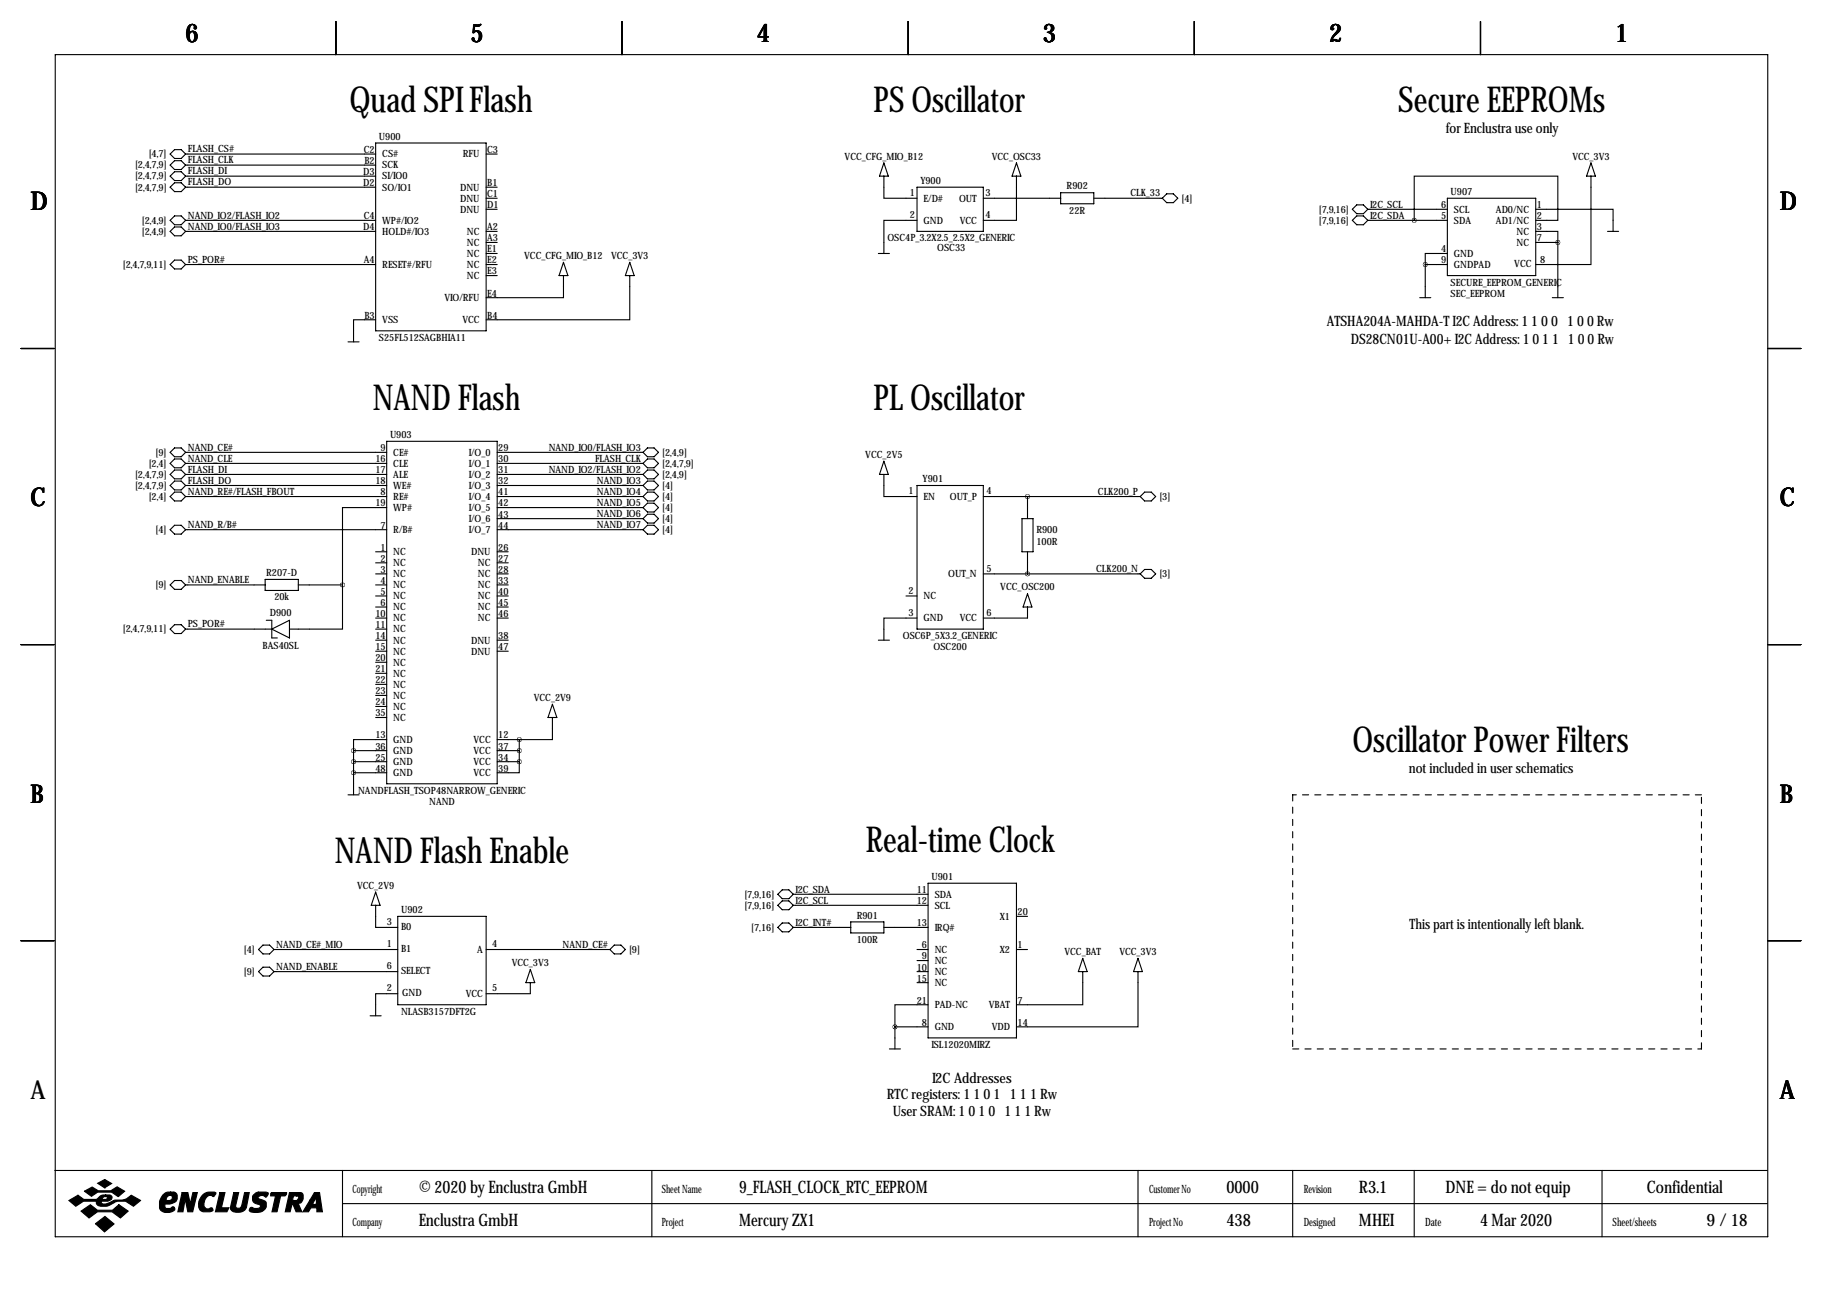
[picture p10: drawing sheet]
<svg xmlns="http://www.w3.org/2000/svg" width="419mm" height="297mm" viewBox="0 0 419 297" stroke-linecap="round" stroke-linejoin="round" font-family="sans-serif">
<g fill="none" stroke="#000" stroke-width=".25">
<path d="M12.7 12.6h393.7v271.7h-393.7zM77.2 4.9v7.7M143 4.9v7.7M208.8 4.9v7.7M274.6 4.9v7.7M340.4 4.9v7.7M39.1 38l1-1.1h1.6l1 1.1-1 1h-1.6zM39.1 35.4l1-1h1.6l1 1-1 1h-1.6zM42.7 38h43.7M42.7 35.4h43.7M86.4 32.9h25.4v43.2h-25.4zM111.8 35.4h2.5"/>
<path d="M203.2 37.5l1 3h-2zM233.7 37.5l1 3h-2zM365.8 37.5l1 3h-2.1zM39.1 53.2l1-1h1.6l1 1-1 1h-1.6zM39.1 50.7l1-1.1h1.6l1 1.1-1 1h-1.6zM39.1 43l1-1h1.6l1 1-1 1.1h-1.6zM39.1 40.5l1-1h1.6l1 1-1 1h-1.6zM42.7 53.2h43.7M42.7 43h43.7M42.7 50.7h43.7M42.7 40.5h43.7M111.8 45.6h2.5"/>
<path d="M111.8 53.2h2.5M111.8 43h2.5M111.8 48.1h2.5M111.8 58.3h2.5M111.8 55.7h2.5M201.9 58.3h2.6M203.2 40.5v5.1h7.6M210.8 50.7h-7.6v7.6M210.8 43h15.3v10.2h-15.3zM226.1 45.6h17.7M233.7 40.5v10.2h-7.6M243.8 44.3h7.7v2.5h-7.7z"/>
<path d="M251.5 45.6h15.7M268.2 44.6h1.5l1.1 1-1.1 1h-1.5l-1-1zM311.9 49.6h1.5l1.1 1.1-1.1 1h-1.5l-1-1zM311.9 47.1h1.5l1.1 1-1.1 1h-1.5l-1-1zM314.5 50.7h18.2M314.5 48.1h18.2M325.1 50.7v-10.2h33v10.2h-5M332.7 58.3h-5v2.5M332.7 45.6h20.4v17.8h-20.4zM353.1 48.1h17.7v5.1M353.1 53.2h5v2.5M353.1 55.7h5"/>
<path d="M358.1 55.7v12.7M365.8 40.5v20.3h-12.7M369.6 53.2h2.5M39.1 60.8l1-1h1.6l1 1-1 1h-1.6zM42.7 60.8h43.7M80 78.6h2.5M86.4 73.5h-5.1v5.1M111.8 63.4h2.5M111.8 60.8h2.5M129.5 63.4v5h-17.7M129.5 60.3l1.1 3.1h-2.1zM144.8 63.4v10.1h-33"/>
<path d="M144.8 60.3l1 3.1h-2zM326.4 68.4h2.5M327.7 60.8h5M327.7 60.8v7.6M356.9 68.4h2.5M4.8 80.1h7.6M406.4 80.1h7.6M39.1 106.5l1-1h1.6l1 1-1 1.1h-1.6zM39.1 109.1l1-1h1.6l1 1-1 1h-1.6zM39.1 111.6l1-1h1.6l1 1-1 1h-1.6zM39.1 114.2l1-1.1h1.6l1 1.1-1 1h-1.6zM40.1 103h1.6l1 1-1 1h-1.6l-1-1z"/>
<path d="M42.7 111.6h46.2M42.7 114.2h46.2M42.7 104h46.2M42.7 106.5h46.2M42.7 109.1h46.2M88.9 116.7h-10.2v17.8M88.9 101.5h25.4v78.7h-25.4zM114.3 119.2h33.5M114.3 111.6h33.5M114.3 114.2h33.5M114.3 104h33.5M114.3 106.5h33.5"/>
<path d="M114.3 109.1h33.5M114.3 116.7h33.5M147.8 106.5l1-1h1.6l1 1-1 1.1h-1.6zM147.8 109.1l1-1h1.6l1 1-1 1h-1.6zM147.8 111.6l1-1h1.6l1 1-1 1h-1.6zM147.8 114.2l1-1.1h1.6l1 1.1-1 1h-1.6zM148.8 103h1.6l1 1-1 1h-1.6l-1-1zM148.8 115.7h1.6l1 1-1 1h-1.6l-1-1zM148.8 118.2h1.6l1 1-1 1.1h-1.6l-1-1.1zM203.2 109.1v5.1h7.6M203.2 106l1 3.1h-2zM210.8 111.6h15.3v33h-15.3z"/>
<path d="M226.1 114.2h36M234.9 119.2h2.6v7.7h-2.6zM236.2 114.2v5M262.1 114.2l1-1.1h1.6l1 1.1-1 1h-1.6zM39.1 121.8l1-1h1.6l1 1-1 1h-1.6zM39.1 134.5l1-1h1.6l1 1-1 1h-1.6zM42.7 134.5h18.3M42.7 121.8h46.2M61 133.2h7.6v2.5h-7.6zM68.6 134.5h10.1M78.7 134.5v10.1h-12.2M86.4 134.5h2.5"/>
<path d="M86.4 126.9h2.5M86.4 137h2.5M86.4 131.9h2.5M86.4 129.4h2.5M86.4 139.6h2.5M114.3 134.5h2.5M114.3 126.9h2.5M114.3 137h2.5M114.3 131.9h2.5M114.3 121.8h33.5M114.3 129.4h2.5M114.3 139.6h2.5"/>
<path d="M147.8 121.8l1-1h1.6l1 1-1 1h-1.6zM208.3 137h2.5M226.1 131.9h36M236.2 126.9v5M236.2 139.6v2.5h-10.1M236.2 136.5l1 3.1h-2zM263.1 130.9h1.6l1 1-1 1.1h-1.6l-1-1.1zM4.8 148.2h7.6M39.1 144.6l1-1h1.6l1 1-1 1.1h-1.6zM42.7 144.6h19.8M61.2 142.6h1.3v4.1h1.3M62.5 144.6l4-2v4.1z"/>
<path d="M86.4 144.6h2.5M86.4 142.1h2.5M86.4 147.2h2.5M86.4 149.7h2.5M86.4 152.3h2.5M86.4 154.8h2.5M86.4 157.3h2.5M86.4 159.9h2.5M114.3 142.1h2.5M114.3 147.2h2.5M114.3 149.7h2.5M201.9 147.2h2.6"/>
<path d="M210.8 142.1h-7.6v5.1M406.4 148.2h7.6M81.3 172.6h7.6M81.3 175.1h7.6M81.3 177.7h7.6M81.3 172.6v10.1M86.4 162.4h2.5M86.4 165h2.5M88.9 170h-7.6v2.6M114.3 170h5.1M114.3 172.6h5.1M114.3 175.1h5.1"/>
<path d="M119.4 175.1v2.6h-5.1M119.4 170v5.1M127 165v5h-7.6M127 161.9l1 3.1h-2zM80 182.7h2.5M4.8 216.3h7.6M59.4 218.3l1.1-1h1.5l1 1-1 1h-1.5zM63 218.3h28.4M86.4 208.1v5.1h5M86.4 205.1l1 3h-2.1zM91.4 210.7h20.4v20.3h-20.4zM111.8 218.3h28.4"/>
<path d="M140.2 218.3l1-1h1.5l1.1 1-1.1 1h-1.5zM178.8 213.2l1-1h1.6l1 1-1 1h-1.6zM178.8 208.1l1-1h1.6l1 1-1 1.1h-1.6zM178.8 205.6l1-1h1.6l1 1-1 1h-1.6zM182.4 213.2h13.2M182.4 205.6h31M182.4 208.1h31M195.6 211.9h7.6v2.6h-7.6zM203.2 213.2h10.2M210.8 218.3h2.6M213.4 203.1h20.3v35.5h-20.3zM233.7 210.7h2.5"/>
<path d="M233.7 218.3h2.5M406.4 216.3h7.6M59.4 223.4l1.1-1h1.5l1 1-1 1h-1.5zM63 223.4h28.4M85.1 233.5h2.5M91.4 228.5h-5v5M121.9 225.9v2.6h-10.1M121.9 222.9l1 3h-2zM205.7 236.1h7.7M205.7 236.1v5.1M210.8 223.4h2.6M210.8 220.8h2.6"/>
<path d="M210.8 225.9h2.6M213.4 231h-7.7v5.1M248.9 223.4v7.6h-15.2M248.9 220.3l1 3.1h-2zM261.6 223.4v12.7h-27.9M261.6 220.3l1 3.1h-2zM204.5 241.2h2.5M12.6 269.1h393.7M78.7 269.1v15.2M78.7 276.7h327.6M149.9 269.1v15.2M261.6 269.1v15.2"/>
<path d="M297.2 269.1v15.2M325.1 269.1v15.2M368.3 269.1v15.2"/>
</g>
<g fill="#000" stroke="#000" stroke-width=".25">
<path d="M15.8 276l2.1-1.2 1.4 1h2.8l.3-.2a1.77 1.77 0 0 1 1.9-.9v.4l-.6 .2-.2 .5h.9l.3-.6-.4-.1v-.4h.9a.59 .59 0 0 1 .6 .7l-.2 .4-.8 .4h-1.4l-.1 .1 .1 .4a3.2 3.2 0 0 0 2.7-.7l.3-.1a4 4 0 0 0 3.8-1.1l2.1 1.2-1.6 1.3a4 4 0 0 0-5.5-.2 2.66 2.66 0 0 1-2.9-.2l-.1-.7h-3l-1.8 1.1zM19.4 273.9l1.8-1 1.4 .9h2.9l1.4-.9 1.8 1-1.5 1.2-1.5-1h-3.2l-1.5 .9zM22.5 272l1.6-.8 1.6 .9-1.6 1zM18.6 278.4l2.2-1.4 1.6 1.2h3.5l1.4-1.2 2.2 1.4-1.8 1.6-1.9-1.4h-3.4l-1.9 1.4zM37.4 274.7a1.75 1.75 0 0 1 1.8-.6v.7a.82 .82 0 0 0-.8 1.2h.6a.6 .6 0 0 0 .6-.5 .6 .6 0 0 0-.4-.7v-.7h.8l.5 .3a1.61 1.61 0 0 1 0 1.7 1.61 1.61 0 0 1-1.5 .7h-1v.9l.2 .1h.9l.7-.4 .4 .4a1.06 1.06 0 0 1-1.3 1 1.82 1.82 0 0 1-2.2-1.1 3.5 3.5 0 0 1 .7-3zM41.9 274.2h1.3l.5 2.6 .6-2.6h1.1l-1.1 4.4h-1.1l-.6-2.9-.5 2.9h-1.2zM46.7 274.6a2.78 2.78 0 0 1 2.9-.4l-.4 .9a1.32 1.32 0 0 0-2.1 .8l-.2 .8a.98 .98 0 0 0 1.1 1.2 .55 .55 0 0 1 .6-.2 .55 .55 0 0 1 .4 .6l-.7 .3-1.8-.1a1.79 1.79 0 0 1-.8-2.3zM50.5 274.2h1.2l-.8 3.5h1.7l-.4 .9h-2.7zM53.7 274.2h1.2l-.7 3.1a.73 .73 0 0 0 .7 .5 .73 .73 0 0 0 .7-.6l.6-3h1.1l-.7 3.4a2.28 2.28 0 0 1-3.6 .4v-.4zM58.3 274.7l.8-.6h2.1l.5 .2v.2l-.6 .7a.96 .96 0 0 0-1-.4 .96 .96 0 0 0-.8 .6l1.7 .8a1.71 1.71 0 0 1-.1 1.8 1.71 1.71 0 0 1-1.7 .8l-1.4-.2a.51 .51 0 0 1-.4-.7 .51 .51 0 0 1 .8-.2l1 .1a.52 .52 0 0 0 .6-.2 .52 .52 0 0 0-.2-.7 1.39 1.39 0 0 1-1.4-.6 1.39 1.39 0 0 1 .1-1.6zM62.2 274.4l.2-.2h3.5l-.1 .4-.3 .3h-1l-.8 3.7h-1.2l.8-3.7h-1.1zM66.5 274.2h1.7v.7h-.7l-.2 1.1h.9l.3-.3a.44 .44 0 0 0 .1-.5 .44 .44 0 0 0-.4-.3v-.7h1l.3 .2 .2 .3v.9a1.03 1.03 0 0 1-1.2 1l.9 2h-1.3l-.8-1.8h-.1l-.5 1.8h-1.1z"/>
<path d="M72.3 274.2h1.2l.6 4.4h-1.3v-.9h-1.3l-.6 .9h-1.3l1.7-2.7h1l-.4 .8 .2 .2h.4l.2-.2v-1.5l-.4 .7h-1zM21.9 281.3l2.2-1.6 2.1 1.7-2.2 1.8z"/>
</g>
<path d="M297.2 182.7v58.5M391.2 182.7h-94M297.2 241.2h94M391.2 241.2v-58.5" fill="none" stroke="#000" stroke-width=".25" stroke-dasharray="1.4 1.4"/>
<path d="M205.7 236.1a.05 .05 0 0 0 .1 0 .05 .05 0 0 0-.1 0zM81.2 172.6a.05 .05 0 0 0 .1 0 .05 .05 0 0 0-.1 0zM81.2 175.1a.05 .05 0 0 0 .1 0 .05 .05 0 0 0-.1 0zM119.3 172.6a.05 .05 0 0 0 .1 0 .05 .05 0 0 0-.1 0zM119.3 175.1a.05 .05 0 0 0 .1 0 .05 .05 0 0 0-.1 0zM119.3 170a.05 .05 0 0 0 .1 0 .05 .05 0 0 0-.1 0zM81.2 177.7a.05 .05 0 0 0 .1 0 .05 .05 0 0 0-.1 0zM78.7 134.5a.05 .05 0 0 0 .1 0 .05 .05 0 0 0-.1 0zM236.2 131.9a.05 .05 0 0 0 .1 0 .05 .05 0 0 0-.1 0zM236.2 114.2a.05 .05 0 0 0 .1 0 .05 .05 0 0 0-.1 0zM325.1 50.7a.05 .05 0 0 0 .1 0 .05 .05 0 0 0-.1 0zM327.6 60.8a.05 .05 0 0 0 .1 0 .05 .05 0 0 0-.1 0zM358.1 55.7a.05 .05 0 0 0 .1 0 .05 .05 0 0 0-.1 0z" fill="#000" stroke="#000" stroke-width="1"/>
<g font-size="8.2">
<text x="80.3" y="25.7">Quad SPI Flash</text>
<text x="200.8" y="25.7">PS Oscillator</text>
<text x="321.4" y="25.7">Secure EEPROMs</text>
<text x="85.7" y="94.2">NAND Flash</text>
<text x="200.8" y="94.2">PL Oscillator</text>
<text x="310.9" y="173">Oscillator Power Filters</text>
<text x="199" y="195.8">Real-time Clock</text>
<text x="77" y="198.4">NAND Flash Enable</text>
</g>
<g font-size="5.9">
<text x="42.7" y="9.8">6</text>
<text x="108.2" y="9.8">5</text>
<text x="174" y="9.8">4</text>
<text x="239.8" y="9.8">3</text>
<text x="305.6" y="9.8">2</text>
<text x="371.3" y="9.8">1</text>
<text x="7" y="48.4">D</text>
<text x="409.2" y="48.4">D</text>
<text x="7" y="116.4">C</text>
<text x="409.2" y="116.4">C</text>
<text x="7" y="184.5">B</text>
<text x="409.2" y="184.5">B</text>
<text x="7" y="252.6">A</text>
<text x="409.2" y="252.6">A</text>
</g>
<g font-size="4">
<text x="96.3" y="274.2">© 2020 by Enclustra GmbH</text>
<text x="169.9" y="274.2">9_FLASH_CLOCK_RTC_EEPROM</text>
<text x="281.9" y="274.2">0000</text>
<text x="312.4" y="274.2">R3.1</text>
<text x="332.3" y="274.2">DNE = do not equip</text>
<text x="378.6" y="274.2">Confidential</text>
<text x="96.3" y="281.8">Enclustra GmbH</text>
<text x="169.9" y="281.8">Mercury ZX1</text>
<text x="281.9" y="281.8">438</text>
<text x="312.4" y="281.8">MHEI</text>
<text x="340.3" y="281.8">4 Mar 2020</text>
<text x="392.3" y="281.8">9 / 18</text>
</g>
<g font-size="3.3">
<text x="332.4" y="30.5">for Enclustra use only</text>
<text x="305" y="75">ATSHA204A-MAHDA-T I2C Address: 1 1 0 0 1 0 0 Rw</text>
<text x="310.5" y="79.1">DS28CN01U-A00+ I2C Address: 1 0 1 1 1 0 0 Rw</text>
<text x="323.9" y="177.8">not included in user schematics</text>
<text x="324.1" y="213.5">This part is intentionally left blank.</text>
<text x="214.3" y="248.9">I2C Addresses</text>
<text x="203.9" y="252.7">RTC registers: 1 1 0 1 1 1 1 Rw</text>
<text x="205.2" y="256.6">User SRAM: 1 0 1 0 1 1 1 Rw</text>
</g>
<g font-size="2.6">
<text x="81" y="274.2">Copyright</text>
<text x="152.1" y="274.2">Sheet Name</text>
<text x="264.2" y="274.2">Customer No</text>
<text x="299.7" y="274.2">Revision</text>
<text x="81" y="281.8">Company</text>
<text x="152.1" y="281.8">Project</text>
<text x="264.2" y="281.8">Project No</text>
<text x="299.7" y="281.8">Designed</text>
<text x="327.7" y="281.8">Date</text>
<text x="370.7" y="281.8">Sheet/sheets</text>
</g>
<g font-size="2.3">
<text x="43.2" y="35">FLASH_CS#</text>
<text x="83.6" y="35.2">C2</text>
<text x="87.1" y="32.1">U900</text>
<text x="112" y="35.2">C3</text>
<text x="31" y="41.3">[2,4,7,9]</text>
<text x="31" y="38.7">[2,4,7,9]</text>
<text x="34.2" y="36.2">[4,7]</text>
<text x="43.2" y="40.1">FLASH_DI</text>
<text x="43.2" y="37.6">FLASH_CLK</text>
<text x="83.5" y="40.2">D3</text>
<text x="83.8" y="37.7">B2</text>
<text x="87.9" y="38.7">SCK</text>
<text x="87.9" y="41.3">SI/IO0</text>
<text x="87.9" y="36.2">CS#</text>
<text x="106.4" y="36.2">RFU</text>
<text x="194.2" y="36.7">VCC_CFG_MIO_B12</text>
<text x="228" y="36.7">VCC_OSC33</text>
<text x="361.5" y="36.7">VCC_3V3</text>
<text x="31" y="43.8">[2,4,7,9]</text>
<text x="43.2" y="42.6">FLASH_DO</text>
<text x="83.5" y="42.8">D2</text>
<text x="87.9" y="43.8">SO/IO1</text>
<text x="105.8" y="43.8">DNU</text>
<text x="105.8" y="46.3">DNU</text>
<text x="112" y="42.8">B1</text>
<text x="112" y="45.3">C1</text>
<text x="112" y="47.9">D1</text>
<text x="209.1" y="45.1">1</text>
<text x="211.6" y="42.3">Y900</text>
<text x="212.3" y="46.3">E/D#</text>
<text x="220.5" y="46.3">OUT</text>
<text x="226.6" y="45.1">3</text>
<text x="245.2" y="43.5">R902</text>
<text x="259.9" y="45.2">CLK_33</text>
<text x="271.6" y="46.3">[4]</text>
<text x="315" y="47.7">I2C_SCL</text>
<text x="331.3" y="47.9">6</text>
<text x="333.5" y="44.8">U907</text>
<text x="353.3" y="47.9">1</text>
<text x="32.6" y="54">[2,4,9]</text>
<text x="32.6" y="51.4">[2,4,9]</text>
<text x="43.2" y="52.8">NAND_IO0/FLASH_IO3</text>
<text x="43.2" y="50.3">NAND_IO2/FLASH_IO2</text>
<text x="83.5" y="52.9">D4</text>
<text x="83.6" y="50.4">C4</text>
<text x="87.9" y="54">HOLD#/IO3</text>
<text x="87.9" y="51.4">WP#/IO2</text>
<text x="105.8" y="48.9">DNU</text>
<text x="107.3" y="54">NC</text>
<text x="112" y="52.9">A2</text>
<text x="209.1" y="50.2">2</text>
<text x="212.3" y="51.4">GND</text>
<text x="220.6" y="51.4">VCC</text>
<text x="226.6" y="50.2">4</text>
<text x="245.8" y="49.1">22R</text>
<text x="303.2" y="51.4">[7,9,16]</text>
<text x="303.2" y="48.9">[7,9,16]</text>
<text x="315" y="50.3">I2C_SDA</text>
<text x="331.3" y="50.4">5</text>
<text x="334.3" y="48.9">SCL</text>
<text x="334.3" y="51.4">SDA</text>
<text x="343.9" y="48.9">AD0/NC</text>
<text x="343.9" y="51.4">AD1/NC</text>
<text x="348.6" y="54">NC</text>
<text x="353.3" y="50.4">2</text>
<text x="353.3" y="52.9">3</text>
<text x="107.3" y="56.5">NC</text>
<text x="107.3" y="59">NC</text>
<text x="112" y="55.5">A3</text>
<text x="112" y="58">E1</text>
<text x="120.5" y="59.5">VCC_CFG_MIO_B12</text>
<text x="140.5" y="59.5">VCC_3V3</text>
<text x="204" y="55.5">OSC4P_3.2X2.5_2.5X2_GENERIC</text>
<text x="215.5" y="57.8">OSC33</text>
<text x="331.3" y="58">4</text>
<text x="334.3" y="59">GND</text>
<text x="348.6" y="56.5">NC</text>
<text x="353.3" y="55.5">7</text>
<text x="28.2" y="61.6">[2,4,7,9,11]</text>
<text x="43.2" y="60.4">PS_POR#</text>
<text x="83.6" y="60.6">A4</text>
<text x="87.9" y="61.6">RESET#/RFU</text>
<text x="107.3" y="61.6">NC</text>
<text x="107.3" y="64.1">NC</text>
<text x="112" y="60.6">E2</text>
<text x="112" y="63.1">E3</text>
<text x="331.3" y="60.6">9</text>
<text x="333.5" y="65.7">SECURE_EEPROM_GENERIC</text>
<text x="334.3" y="61.6">GNDPAD</text>
<text x="348.1" y="61.3">VCC</text>
<text x="354.1" y="60.6">8</text>
<text x="102.2" y="69.2">VIO/RFU</text>
<text x="112" y="68.2">E4</text>
<text x="333.5" y="68.2">SEC_EEPROM</text>
<text x="83.8" y="73.3">B3</text>
<text x="87.9" y="74.3">VSS</text>
<text x="106.3" y="74.3">VCC</text>
<text x="112" y="73.3">B4</text>
<text x="87.1" y="78.4">S25FL512SAGBHIA11</text>
<text x="89.7" y="100.7">U903</text>
<text x="34.2" y="107.3">[2,4]</text>
<text x="35.8" y="104.8">[9]</text>
<text x="43.2" y="103.6">NAND_CE#</text>
<text x="43.2" y="106.1">NAND_CLE</text>
<text x="86.3" y="106.3">16</text>
<text x="87.5" y="103.7">9</text>
<text x="90.4" y="104.8">CE#</text>
<text x="90.4" y="107.3">CLE</text>
<text x="107.8" y="104.8">I/O_0</text>
<text x="107.8" y="107.3">I/O_1</text>
<text x="114.6" y="103.7">29</text>
<text x="114.6" y="106.3">30</text>
<text x="126.1" y="103.6">NAND_IO0/FLASH_IO3</text>
<text x="136.8" y="106.1">FLASH_CLK</text>
<text x="152.2" y="104.8">[2,4,9]</text>
<text x="152.2" y="107.3">[2,4,7,9]</text>
<text x="198.9" y="105.3">VCC_2V5</text>
<text x="31" y="109.8">[2,4,7,9]</text>
<text x="31" y="112.4">[2,4,7,9]</text>
<text x="43.2" y="108.7">FLASH_DI</text>
<text x="43.2" y="111.2">FLASH_DO</text>
<text x="43.2" y="113.8">NAND_RE#/FLASH_FBOUT</text>
<text x="86.3" y="108.8">17</text>
<text x="86.3" y="111.4">18</text>
<text x="87.5" y="113.9">8</text>
<text x="90.4" y="109.8">ALE</text>
<text x="90.4" y="112.4">WE#</text>
<text x="107.8" y="109.8">I/O_2</text>
<text x="107.8" y="112.4">I/O_3</text>
<text x="114.6" y="108.8">31</text>
<text x="114.6" y="111.4">32</text>
<text x="114.6" y="113.9">41</text>
<text x="126.1" y="108.7">NAND_IO2/FLASH_IO2</text>
<text x="137.2" y="111.2">NAND_IO3</text>
<text x="137.2" y="113.8">NAND_IO4</text>
<text x="152.2" y="109.8">[2,4,9]</text>
<text x="152.2" y="112.4">[4]</text>
<text x="208.9" y="113.7">1</text>
<text x="212.1" y="110.9">Y901</text>
<text x="226.8" y="113.7">4</text>
<text x="252.4" y="113.8">CLK200_P</text>
<text x="34.2" y="114.9">[2,4]</text>
<text x="86.3" y="116.4">19</text>
<text x="90.4" y="114.9">RE#</text>
<text x="90.4" y="117.5">WP#</text>
<text x="107.8" y="114.9">I/O_4</text>
<text x="107.8" y="117.5">I/O_5</text>
<text x="114.6" y="116.4">42</text>
<text x="114.6" y="119">43</text>
<text x="137.2" y="116.3">NAND_IO5</text>
<text x="137.2" y="118.8">NAND_IO6</text>
<text x="152.2" y="114.9">[4]</text>
<text x="152.2" y="117.5">[4]</text>
<text x="212.3" y="114.9">EN</text>
<text x="218.4" y="114.9">OUT_P</text>
<text x="266.5" y="114.9">[3]</text>
<text x="35.8" y="122.5">[4]</text>
<text x="43.2" y="121.4">NAND_R/B#</text>
<text x="87.5" y="121.5">7</text>
<text x="90.4" y="122.5">R/B#</text>
<text x="107.8" y="120">I/O_6</text>
<text x="107.8" y="122.5">I/O_7</text>
<text x="114.6" y="121.5">44</text>
<text x="137.2" y="121.4">NAND_IO7</text>
<text x="152.2" y="120">[4]</text>
<text x="152.2" y="122.5">[4]</text>
<text x="238.3" y="122.5">R900</text>
<text x="238.3" y="125.3">100R</text>
<text x="87.5" y="126.6">1</text>
<text x="87.5" y="129.1">2</text>
<text x="87.5" y="131.7">3</text>
<text x="90.4" y="127.6">NC</text>
<text x="90.4" y="130.2">NC</text>
<text x="108.3" y="127.6">DNU</text>
<text x="109.9" y="130.2">NC</text>
<text x="114.6" y="126.6">26</text>
<text x="114.6" y="129.1">27</text>
<text x="114.6" y="131.7">28</text>
<text x="226.8" y="131.4">5</text>
<text x="252" y="131.5">CLK200_N</text>
<text x="35.8" y="135.2">[9]</text>
<text x="43.2" y="134.1">NAND_ENABLE</text>
<text x="61.2" y="132.4">R207-D</text>
<text x="87.5" y="134.2">4</text>
<text x="87.5" y="136.8">5</text>
<text x="90.4" y="132.7">NC</text>
<text x="90.4" y="135.2">NC</text>
<text x="90.4" y="137.8">NC</text>
<text x="109.9" y="132.7">NC</text>
<text x="109.9" y="135.2">NC</text>
<text x="109.9" y="137.8">NC</text>
<text x="114.6" y="134.2">33</text>
<text x="114.6" y="136.8">40</text>
<text x="208.9" y="136.5">2</text>
<text x="212.3" y="137.8">NC</text>
<text x="218" y="132.7">OUT_N</text>
<text x="230" y="135.7">VCC_OSC200</text>
<text x="266.5" y="132.7">[3]</text>
<text x="62" y="141.6">D900</text>
<text x="63.1" y="138">20k</text>
<text x="86.3" y="141.8">10</text>
<text x="87.5" y="139.3">6</text>
<text x="90.4" y="140.3">NC</text>
<text x="90.4" y="142.9">NC</text>
<text x="109.9" y="140.3">NC</text>
<text x="109.9" y="142.9">NC</text>
<text x="114.6" y="139.3">45</text>
<text x="114.6" y="141.8">46</text>
<text x="208.9" y="141.6">3</text>
<text x="212.3" y="142.9">GND</text>
<text x="220.6" y="142.9">VCC</text>
<text x="226.8" y="141.6">6</text>
<text x="28.2" y="145.4">[2,4,7,9,11]</text>
<text x="43.2" y="144.2">PS_POR#</text>
<text x="60.4" y="149.2">BAS40SL</text>
<text x="86.3" y="144.4">11</text>
<text x="86.3" y="146.9">14</text>
<text x="86.3" y="149.5">15</text>
<text x="90.4" y="145.4">NC</text>
<text x="90.4" y="147.9">NC</text>
<text x="108.3" y="147.9">DNU</text>
<text x="114.6" y="146.9">38</text>
<text x="114.6" y="149.5">47</text>
<text x="207.6" y="146.9">OSC6P_5X3.2_GENERIC</text>
<text x="214.6" y="149.5">OSC200</text>
<text x="86.3" y="152">20</text>
<text x="86.3" y="154.5">21</text>
<text x="90.4" y="150.5">NC</text>
<text x="90.4" y="153">NC</text>
<text x="90.4" y="155.6">NC</text>
<text x="108.3" y="150.5">DNU</text>
<text x="86.3" y="157.1">22</text>
<text x="86.3" y="159.6">23</text>
<text x="90.4" y="158.1">NC</text>
<text x="90.4" y="160.6">NC</text>
<text x="122.7" y="161.1">VCC_2V9</text>
<text x="86.3" y="162.2">24</text>
<text x="86.3" y="164.7">35</text>
<text x="90.4" y="163.2">NC</text>
<text x="90.4" y="165.7">NC</text>
<text x="86.3" y="169.8">13</text>
<text x="86.3" y="172.3">36</text>
<text x="90.4" y="170.8">GND</text>
<text x="90.4" y="173.3">GND</text>
<text x="108.9" y="170.8">VCC</text>
<text x="108.9" y="173.3">VCC</text>
<text x="114.6" y="169.8">12</text>
<text x="114.6" y="172.3">37</text>
<text x="86.3" y="174.9">25</text>
<text x="86.3" y="177.4">48</text>
<text x="90.4" y="175.9">GND</text>
<text x="90.4" y="178.4">GND</text>
<text x="108.9" y="175.9">VCC</text>
<text x="108.9" y="178.4">VCC</text>
<text x="114.6" y="174.9">34</text>
<text x="114.6" y="177.4">39</text>
<text x="82.3" y="182.5">NANDFLASH_TSOP48NARROW_GENERIC</text>
<text x="98.7" y="185">NAND</text>
<text x="214.1" y="202.3">U901</text>
<text x="82.1" y="204.3">VCC_2V9</text>
<text x="92.2" y="209.9">U902</text>
<text x="171.1" y="208.9">[7,9,16]</text>
<text x="171.1" y="206.4">[7,9,16]</text>
<text x="182.9" y="207.7">I2C_SCL</text>
<text x="182.9" y="205.2">I2C_SDA</text>
<text x="210.8" y="205.3">11</text>
<text x="210.8" y="207.9">12</text>
<text x="214.9" y="206.4">SDA</text>
<text x="214.9" y="208.9">SCL</text>
<text x="88.9" y="212.7">3</text>
<text x="92.2" y="213.7">B0</text>
<text x="172.7" y="214">[7,16]</text>
<text x="182.9" y="212.8">I2C_INT#</text>
<text x="197" y="211.2">R901</text>
<text x="210.8" y="213">13</text>
<text x="214.9" y="214">IRQ#</text>
<text x="229.8" y="211.4">X1</text>
<text x="233.9" y="210.4">20</text>
<text x="56.1" y="219.1">[4]</text>
<text x="63.5" y="217.9">NAND_CE#_MIO</text>
<text x="88.9" y="217.8">1</text>
<text x="92.2" y="218.8">B1</text>
<text x="109.7" y="219.1">A</text>
<text x="113.1" y="217.8">4</text>
<text x="129.3" y="217.9">NAND_CE#</text>
<text x="144.6" y="219.1">[9]</text>
<text x="197" y="216.8">100R</text>
<text x="211.9" y="218">6</text>
<text x="211.9" y="220.6">9</text>
<text x="214.9" y="219.1">NC</text>
<text x="214.9" y="221.6">NC</text>
<text x="229.8" y="219.1">X2</text>
<text x="233.9" y="218">1</text>
<text x="244.7" y="219.6">VCC_BAT</text>
<text x="257.4" y="219.6">VCC_3V3</text>
<text x="56.1" y="224.1">[9]</text>
<text x="63.5" y="223">NAND_ENABLE</text>
<text x="88.9" y="222.9">6</text>
<text x="88.9" y="228">2</text>
<text x="92.2" y="223.9">SELECT</text>
<text x="113.1" y="228">5</text>
<text x="117.7" y="222.1">VCC_3V3</text>
<text x="210.8" y="223.1">10</text>
<text x="210.8" y="225.7">15</text>
<text x="214.9" y="224.1">NC</text>
<text x="214.9" y="226.7">NC</text>
<text x="92.2" y="233.3">NLASB3157DFT2G</text>
<text x="92.5" y="229">GND</text>
<text x="107.1" y="229.2">VCC</text>
<text x="210.8" y="230.7">21</text>
<text x="214.9" y="231.8">PAD-NC</text>
<text x="227.3" y="231.8">VBAT</text>
<text x="233.9" y="230.7">7</text>
<text x="211.9" y="235.8">8</text>
<text x="214.9" y="236.8">GND</text>
<text x="228" y="236.8">VDD</text>
<text x="233.9" y="235.8">14</text>
<text x="214.1" y="240.9">ISL12020MIRZ</text>
</g>
</svg>
